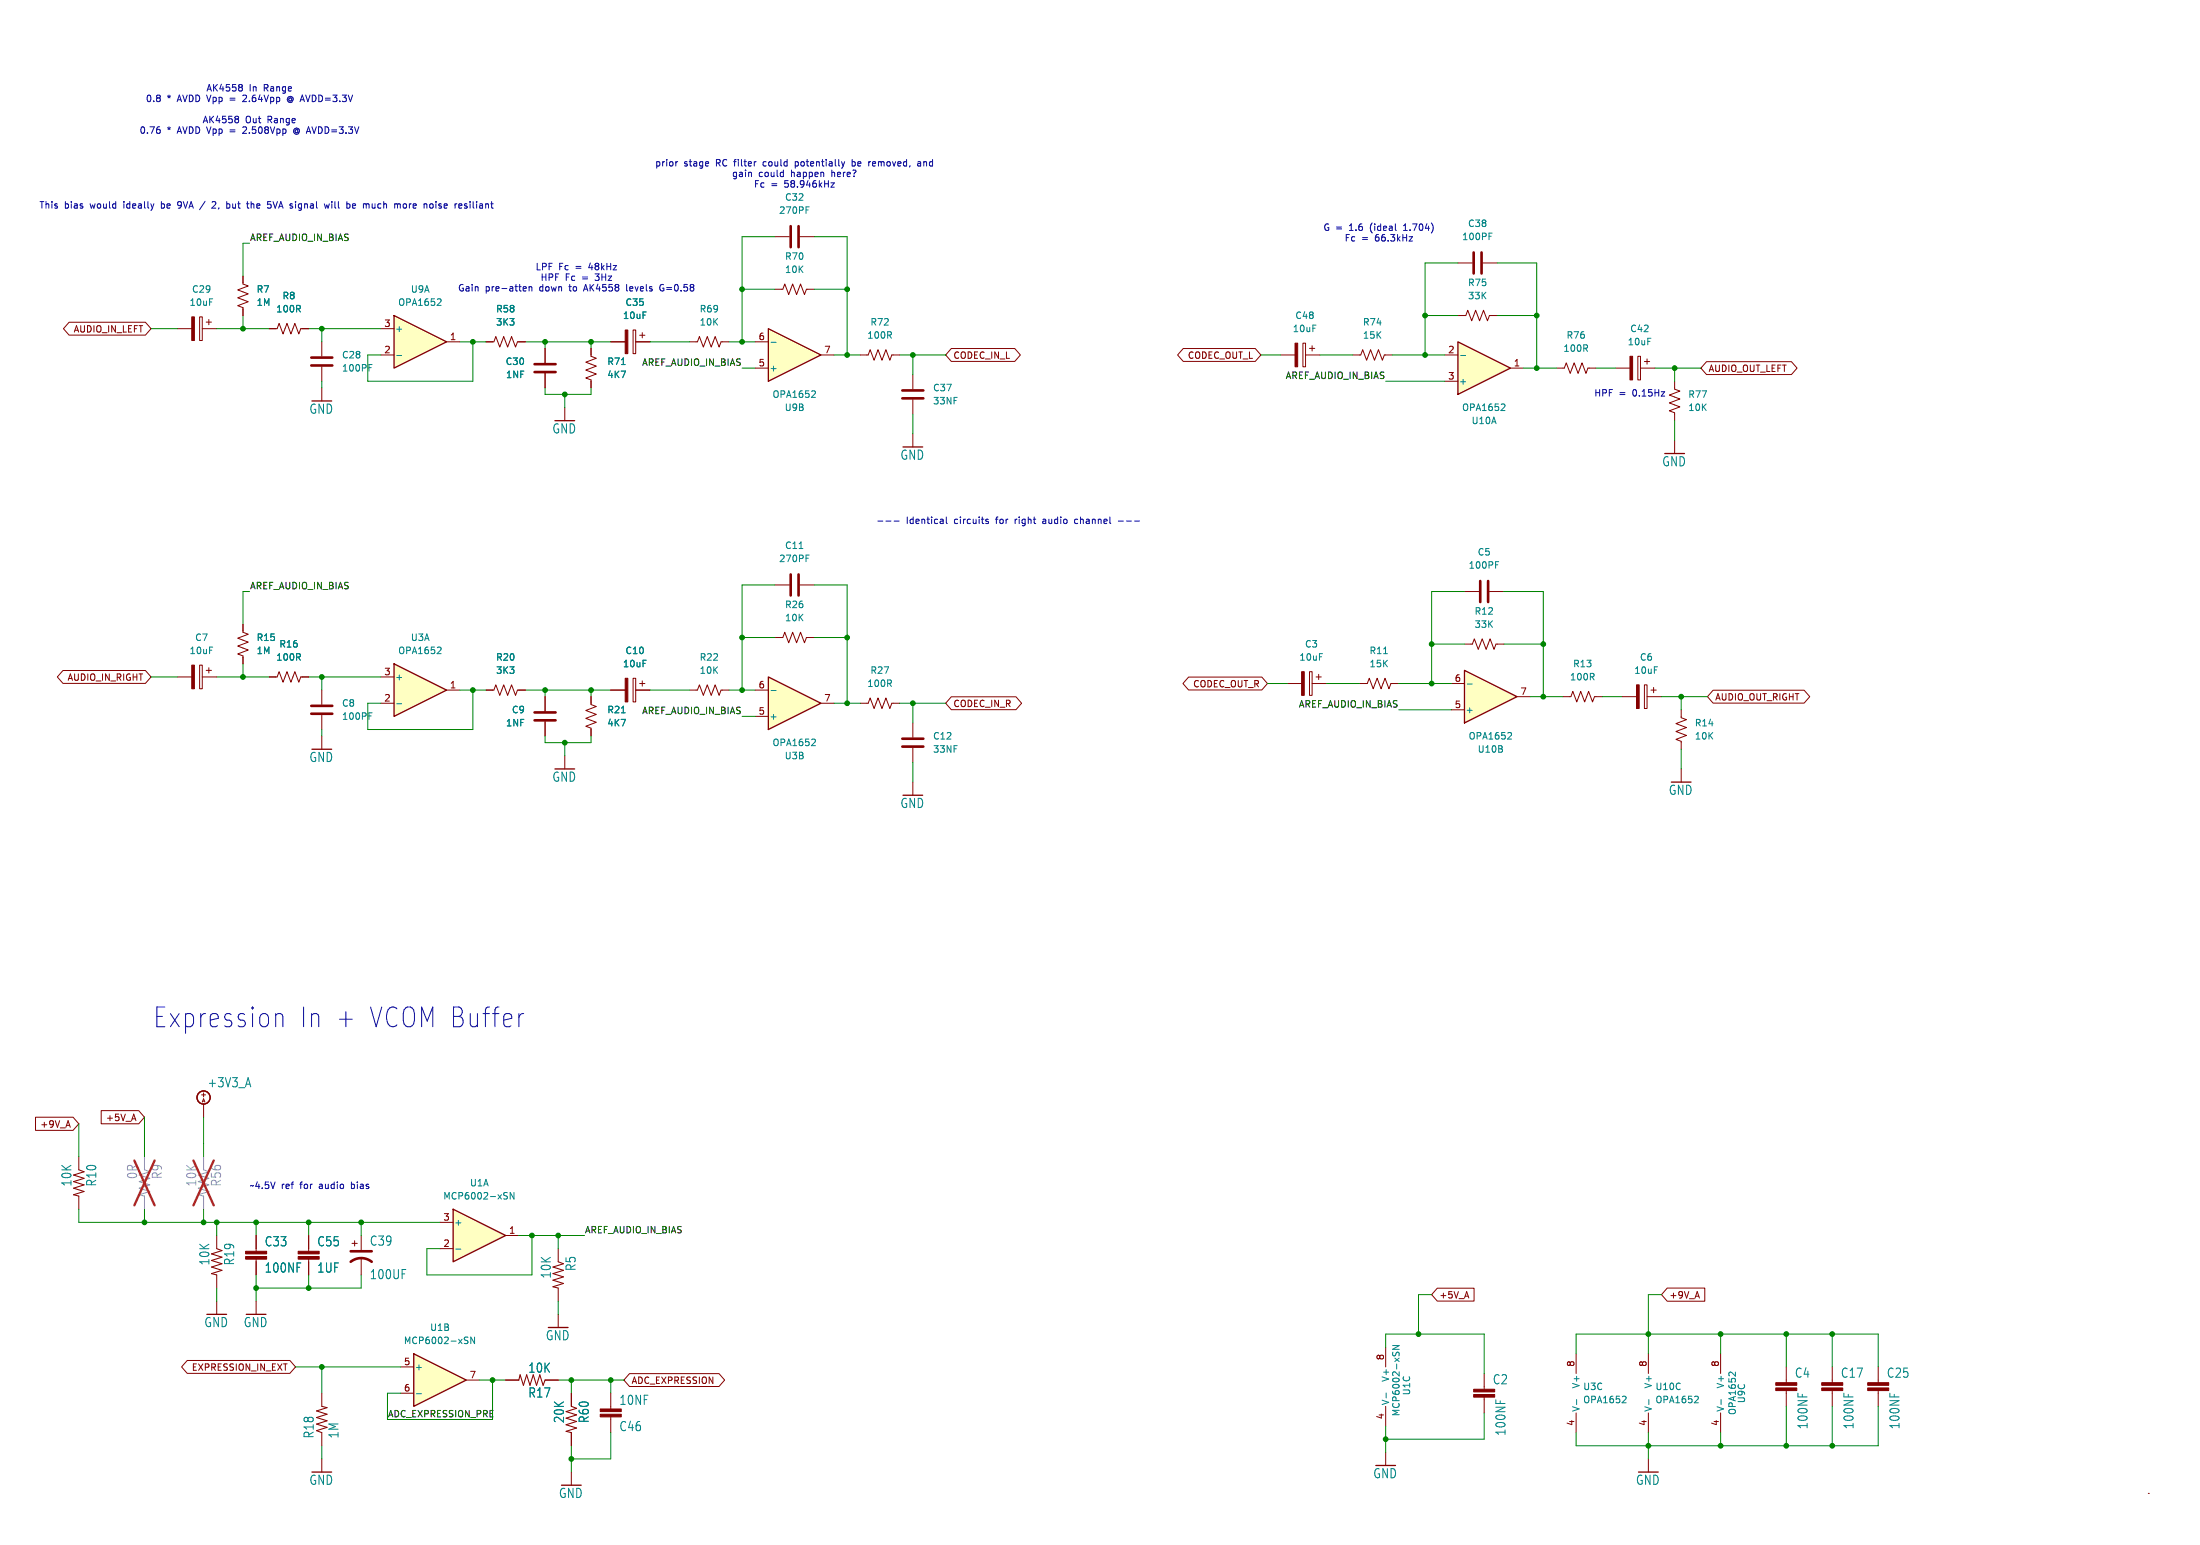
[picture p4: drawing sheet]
<svg xmlns="http://www.w3.org/2000/svg" width="425mm" height="299mm" viewBox="0 0 425 299" stroke-linecap="round" stroke-linejoin="round" font-family="sans-serif">
<path d="M0 0h425.4v298.6h-425.4z" fill="#fff" stroke="#fff" stroke-width=".19"/>
<path d="M283.2 124.5h1.5l.4-1 .8 2 .7-2 .8 2 .8-2 .7 2 .4-1h1.5M325.1 148.6v2.6M15.2 223.5v2.6M15.2 231.2v2.5M62.2 282v2.5M415.4 288.6h.1" fill="none" stroke="#840000" stroke-width=".19"/>
<path d="M15.2 226.1l1.1 .4-2.1 .6 2.1 .6-2.1 .7 2.1 .6-2.1 .6 2.1 .7-2.1 .6 1 .3" fill="none" stroke="#840000" stroke-width=".2"/>
<path d="M283.2 129.6l10.2 5-10.2 5.1z" fill="#ffffc2"/>
<path d="M283.2 129.6l10.2 5-10.2 5.1z" fill="none" stroke="#840000" stroke-width=".25"/>
<g fill="none" stroke="#840000" stroke-width=".19">
<path d="M47 53.4v1.5l1 .4-2 .7 2 .8-2 .8 2 .7-2 .8 1 .4v1.5M281.9 50.8h2.8M286.8 50.8h2.8M52.1 63.5h1.5l.4-1 .7 2 .8-2 .8 2 .7-2 .8 2 .4-1h1.5M62.2 66.1v2.8M62.2 70.9v2.8M62.2 75v2.5M281.9 61h1.6l.3-1 .8 2 .8-2 .7 2 .8-2 .8 2 .3-1h1.6M323.8 73.7v1.5l1.1 .4-2.1 .8 2.1 .7-2.1 .8 2.1 .7-2.1 .8 1 .4v1.5M323.8 85.1v2.6M47 120.7v1.5l1 .4-2 .7 2 .8-2 .8 2 .7-2 .8 1 .4v1.5M52.1 130.8h1.5l.4-1 .7 2.1 .8-2.1 .8 2.1 .7-2.1 .8 2.1 .4-1.1h1.5"/>
<path d="M280.7 137.2h2.5M280.7 132.1h2.5M293.4 134.6h2.5M302.3 134.6h1.5l.4-1 .7 2.1 .8-2.1 .8 2.1 .7-2.1 .8 2.1 .4-1.1h1.5M313.7 134.6h2.8M318 132.4h.5v4.5h-.5zM318.5 134.6h2.8M319.3 133.4h1M319.8 132.9v1M68.6 239.8v1M69.8 238.8v2.8M68.1 240.3h1"/>
<path d="M69.8 243.1v3.3M62.2 269.3v2.5M62.2 276.9v2.5M110.5 269.3v2.5M110.5 276.9v2.5M118.1 269.3v3M118.1 273.8v3.1"/>
</g>
<path d="M288 45.1h.6M71.4 70.5h.6M283.7 132.2h1M292.1 141.6l.2 .2v.3l-.8 .7h.8" fill="none" stroke="#008484" stroke-width=".19"/>
<path d="M285 48.8v4.1M286.5 48.8v4.1M60.2 69.1h4.1M60.2 70.6h4.1M67.8 243.9a3.3 3.3 0 0 1 4.1 0M67.8 241.8h4.1" fill="none" stroke="#840000" stroke-width=".51"/>
<g fill="#840000" stroke="#840000" stroke-width=".19">
<path d="M316.5 132.4h.5v4.5h-.5z"/>
<path d="M116.1 273.3h4v.5h-4z"/>
<path d="M116.1 272.3h4v.5h-4z"/>
</g>
<path d="M62.2 271.8l1 .3-2 .6 2 .6-2 .7 2 .6-2 .6 2 .7-2 .6 1 .4M110.5 271.8l1 .4-2 .6 2 .7-2 .6 2 .6-2 .7 2 .6-2 .6 1 .3" fill="none" stroke="#840000" stroke-width=".2"/>
<path d="M281.9 66.1l10.2 5-10.2 5.1z" fill="#ffffc2"/>
<g fill="none" stroke="#840000" stroke-width=".25">
<path d="M281.9 66.1l10.2 5-10.2 5.1z"/>
<circle cx="39.4" cy="212.1" r="1.27"/>
</g>
<g fill="none" stroke="#840000" stroke-width=".19">
<path d="M34.3 63.5h2.8M38.6 61.2h.5v4.6h-.5zM39.1 63.5h2.8M39.9 62.3h1M40.4 61.7v1.1M176.5 72.4v2.8M176.5 77.2v2.8M247.6 68.6h2.8M252 66.3h.5v4.6h-.5zM252.5 68.6h2.8M253.2 67.3h1.1M253.7 66.8v1"/>
<path d="M261.6 68.6h1.5l.4-1 .8 2 .7-2 .8 2 .8-2 .7 2 .4-1h1.5M279.4 73.7h2.5M279.4 68.6h2.5M292.1 71.1h2.5M301 71.1h1.5l.4-1 .8 2.1 .7-2.1 .8 2.1 .7-2.1 .8 2.1 .4-1.1h1.5M312.4 71.1h2.8M316.7 68.9h.5v4.5h-.5zM317.2 71.1h2.8M318 69.9h1M318.5 69.4v1M34.3 130.8h2.8M38.6 128.5h.5v4.6h-.5z"/>
<path d="M39.1 130.8h2.8M39.9 129.6h1M40.4 129.1v1M62.2 133.4v2.8M62.2 138.2v2.8M176.5 139.7v2.8M248.9 132.1h2.8M253.2 129.8h.5v4.6h-.5zM253.7 132.1h2.8M254.5 130.8h1M255 130.3v1M262.9 132.1h1.5l.4-1 .8 2 .7-2 .8 2 .7-2 .8 2 .4-1h1.5"/>
<path d="M62.2 142.3v2.5M109.2 146.1v2.5M176.5 144.6v2.7M39 211.6h.8M39.1 213l.3-.6 .2 .6M39.2 212.8h.3M39.4 211.2v.8M39.4 213.4v2.5M41.9 238.8v2.5M49.5 238.8v3M59.7 238.8v3M41.9 246.4v2.5"/>
<path d="M49.5 243.4v3M49.5 251.5v2.5M59.7 243.4v3M107.9 241.3v2.6M107.9 248.9v2.6M107.9 254v2.6M287 265.5v3M287 270v3.1M304.8 261.6v3.9M304.8 273.1v3.8M318.8 261.6v3.9M318.8 273.1v3.8"/>
<path d="M332.7 261.6v3.9M332.7 273.1v3.8M345.4 264.2v3M345.4 268.8v3M354.3 264.2v3M354.3 268.8v3M363.2 264.2v3M363.2 268.8v3M110.5 284.5v2.5M318.8 282v2.5"/>
</g>
<path d="M282.5 68.7h.9M290.8 78.1l.2 .2v.3l-.7 .7h.7M71.4 137.8h.6M267.6 126.3h.7M48 208.3l.5 1.8M304.9 270.5v1M314.2 269.8l.3 .3-.1 .3-.7 .7h.8M318.9 270.5v1M328.2 269.8l.2 .3v.3l-.7 .7h.7M332.8 270.5v1M335.6 265.2v.8l-.7-.8h-.3l-.3 .2" fill="none" stroke="#008484" stroke-width=".19"/>
<g fill="#840000" stroke="#840000" stroke-width=".19">
<path d="M37.1 61.2h.5v4.6h-.5z"/>
<path d="M315.2 68.9h.5v4.5h-.5z"/>
<path d="M37.1 128.5h.5v4.6h-.5z"/>
<path d="M250.4 66.3h.6v4.6h-.6z"/>
<path d="M47.5 241.8h4.1v.5h-4.1z"/>
<path d="M47.5 242.8h4.1v.6h-4.1z"/>
<path d="M361.2 267.2h4.1v.5h-4.1z"/>
<path d="M361.2 268.2h4.1v.6h-4.1z"/>
<path d="M352.3 267.2h4.1v.5h-4.1z"/>
<path d="M352.3 268.2h4.1v.6h-4.1z"/>
<path d="M285 268.5h4.1v.5h-4.1z"/>
<path d="M285 269.5h4.1v.5h-4.1z"/>
<path d="M343.4 267.2h4.1v.5h-4.1z"/>
<path d="M343.4 268.2h4.1v.6h-4.1z"/>
<path d="M251.7 129.8h.5v4.6h-.5z"/>
<path d="M57.7 241.8h4v.5h-4z"/>
<path d="M57.7 242.8h4v.6h-4z"/>
</g>
<path d="M41.9 241.3l1 .4-2 .6 2 .7-2 .6 2 .6-2 .7 2 .6-2 .7 1 .2M107.9 243.9l1.1 .3-2.1 .7 2.1 .6-2.1 .7 2.1 .6-2.1 .6 2.1 .7-2.1 .6 1 .2" fill="none" stroke="#840000" stroke-width=".2"/>
<path d="M174.5 77h4.1M174.5 75.5h4.1M60.2 136.4h4.1M60.2 137.9h4.1M174.5 144.3h4.1M174.5 142.8h4.1" fill="none" stroke="#840000" stroke-width=".51"/>
<path d="M27.9 226.1l1.1 .4-2.1 .6 2.1 .6-2.1 .7 2.1 .6-2.1 .6 2.1 .7-2.1 .6 1 .3M39.4 226.1l1 .4-2 .6 2 .6-2 .7 2 .6-2 .6 2 .7-2 .6 1 .3" fill="none" stroke="#a1a1a1" stroke-width=".2"/>
<path d="M27.9 223.5v2.6M27.9 231.2v2.5M39.4 223.5v2.6M39.4 231.2v2.5" fill="none" stroke="#a1a1a1" stroke-width=".19"/>
<path d="M26 224.3l3.9 8.7M29.9 224.3l-3.9 8.7M37.4 224.3l3.9 8.7M41.3 224.3l-3.9 8.7" fill="none" stroke="#ff2626" stroke-width=".46"/>
<path d="M87.6 233.7l10.2 5.1-10.2 5.1z" fill="#ffffc2"/>
<path d="M87.6 233.7l10.2 5.1-10.2 5.1z" fill="none" stroke="#840000" stroke-width=".25"/>
<g fill="none" stroke="#840000" stroke-width=".19">
<path d="M149.9 55.9h1.5l.4-1 .7 2 .8-2 .8 2 .7-2 .8 2 .4-1h1.5M283.2 114.3h2.8M288 114.3h2.8M133.3 133.4h1.6l.4-1 .7 2 .8-2 .7 2 .8-2 .8 2 .3-1h1.6M176.5 151.2v2.5M85.1 236.2h2.5M97.8 238.8h2.5M41.9 251.5v2.5M85.1 241.3h2.5M97.8 266.7h2.5M105.4 266.7h2.5M268 260.4v3.8"/>
<path d="M268 271.8v3.8M268 280.7v2.5"/>
</g>
<path d="M289.2 108.6h.6M97.6 230.5h.5M97.9 231.1l.2 .3-.2 .3M99.4 230.5v1.2l-.7-1.2v1.2M88.2 241.4h.9M268.1 269.2v1M269.3 260.1h1.3l-1.3 .7h1.3M269.4 261.3l-.1 .5M270 261.6l.2-.3 .4 .3" fill="none" stroke="#008484" stroke-width=".19"/>
<path d="M286.3 112.3v4.1M287.8 112.3v4.1" fill="none" stroke="#840000" stroke-width=".51"/>
<path d="M100.3 266.7l.3-1 .6 2 .7-2 .6 2 .6-2 .7 2 .6-2 .6 2 .4-1" fill="none" stroke="#840000" stroke-width=".2"/>
<path d="M148.6 130.8l10.1 5.1-10.1 5.1z" fill="#ffffc2"/>
<path d="M148.6 130.8l10.1 5.1-10.1 5.1z" fill="none" stroke="#840000" stroke-width=".25"/>
<path d="M146 138.5h2.6M146 133.4h2.6M158.7 135.9h2.6" fill="none" stroke="#840000" stroke-width=".19"/>
<path d="M149.1 133.5h1M157.4 142.8l.3 .3-.1 .3-.7 .7h.8" fill="none" stroke="#008484" stroke-width=".19"/>
<path d="M80 261.6l10.2 5.1-10.2 5.1z" fill="#ffffc2"/>
<path d="M80 261.6l10.2 5.1-10.2 5.1z" fill="none" stroke="#840000" stroke-width=".25"/>
<path d="M133.3 66.1h1.6l.4-1.1 .7 2.1 .8-2.1 .7 2.1 .8-2.1 .8 2.1 .3-1h1.6M166.4 68.6h1.5l.4-1 .7 2 .8-2 .8 2 .7-2 .8 2 .4-1h1.5M176.5 83.8v2.6M149.9 113.1h2.8M154.7 113.1h2.8M94 133.4h1.5l.4-1 .7 2 .8-2 .8 2 .7-2 .8 2 .4-1h1.5M149.9 123.2h1.5l.4-1 .7 2 .8-2 .8 2 .7-2 .8 2 .4-1h1.5M166.4 135.9h1.5l.4-1 .7 2 .8-2 .8 2 .7-2 .8 2 .4-1h1.5M77.5 264.2h2.5M77.5 269.3h2.5M90.2 266.7h2.5" fill="none" stroke="#840000" stroke-width=".19"/>
<path d="M154.5 106h.8M155.9 107.3h.6M90 258.4l.5 .1M90.3 259.1l.2 .2-.2 .4M91.8 258.4v1.3l-.8-1.3v1.3M80.5 269.4h1" fill="none" stroke="#008484" stroke-width=".19"/>
<path d="M152.9 111v4.1M154.4 111v4.1" fill="none" stroke="#840000" stroke-width=".51"/>
<path d="M76.2 128.3l10.2 5.1-10.2 5.1z" fill="#ffffc2"/>
<path d="M76.2 128.3l10.2 5.1-10.2 5.1z" fill="none" stroke="#840000" stroke-width=".25"/>
<path d="M94 66.1h1.5l.4-1.1 .7 2.1 .8-2.1 .8 2.1 .7-2.1 .8 2.1 .4-1h1.5M118.1 66.1h2.8M122.4 63.8h.5v4.6h-.5zM122.9 66.1h2.8M123.7 64.8h1M124.2 64.3v1M73.7 130.8h2.5M73.7 135.9h2.5M86.4 133.4h2.5M105.4 134.6v2.8M105.4 139.5v2.8" fill="none" stroke="#840000" stroke-width=".19"/>
<path d="M76.7 136h1M85.1 125.1l.2 .2-.1 .3-.7 .7h.8" fill="none" stroke="#008484" stroke-width=".19"/>
<path d="M103.4 137.7h4M103.4 139.2h4" fill="none" stroke="#840000" stroke-width=".51"/>
<path d="M120.9 63.8h.5v4.6h-.5z" fill="#840000" stroke="#840000" stroke-width=".19"/>
<path d="M148.6 63.5l10.1 5.1-10.1 5.1z" fill="#ffffc2"/>
<path d="M148.6 63.5l10.1 5.1-10.1 5.1z" fill="none" stroke="#840000" stroke-width=".25"/>
<g fill="none" stroke="#840000" stroke-width=".19">
<path d="M149.9 45.7h2.8M154.7 45.7h2.8M105.4 67.3v2.8M105.4 72.2v2.8M109.2 78.8v2.5M114.3 67.3v1.6l1 .3-2 .8 2 .8-2 .7 2 .8-2 .8 1 .3v1.6M146 71.1h2.6M146 66.1h2.6M158.7 68.6h2.6M114.3 134.6v1.6l1 .4-2 .7 2 .8-2 .7 2 .8-2 .8 1 .3v1.6M118.1 133.4h2.8M122.4 131.1h.5v4.6h-.5z"/>
<path d="M122.9 133.4h2.8M123.7 132.1h1M124.2 131.6v1M325.1 137.2v1.5l1 .4-2 .8 2 .7-2 .8 2 .7-2 .8 1 .4v1.5"/>
</g>
<path d="M155.9 40h.6M120.2 70.5h.7M149.1 66.2h1M157.4 75.5l.3 .3-.1 .3-.7 .7h.8M120.2 137.8h.7" fill="none" stroke="#008484" stroke-width=".19"/>
<path d="M120.9 131.1h.5v4.6h-.5z" fill="#840000" stroke="#840000" stroke-width=".19"/>
<path d="M152.9 43.7v4.1M154.4 43.7v4.1M103.4 70.4h4M103.4 71.9h4" fill="none" stroke="#840000" stroke-width=".51"/>
<path d="M76.2 61l10.2 5.1-10.2 5z" fill="#ffffc2"/>
<path d="M76.2 61l10.2 5.1-10.2 5z" fill="none" stroke="#840000" stroke-width=".25"/>
<g fill="none" stroke="#840000" stroke-width=".19">
<path d="M47 53.4v1.2M47 59.7v1.3M13.4 62.3h14.7l1.1 1.2-1.1 1.3h-14.7l-1.1-1.3zM52.1 63.5h1.2M58.4 63.5h1.3M73.7 63.5h2.5M73.7 68.6h2.5M86.4 66.1h2.5M94 66.1h1.2M100.3 66.1h1.3M105.4 67.3v2.8M105.4 72.2v2.8"/>
<path d="M114.3 67.3v1.3M114.3 73.7v1.3M118.1 66.1h2.8M122.9 66.1h2.8M184 67.4h12.2l1.1 1.2-1.1 1.2h-12.2l-1.1-1.2zM228.8 67.4h14l1 1.2-1 1.2h-14l-1.1-1.2zM330 69.9h16.4l1.1 1.2-1.1 1.3h-16.4l-1.1-1.3zM12.2 129.6h15.9l1.1 1.2-1.1 1.3h-15.9l-1.1-1.3zM47 120.7v1.2M47 127v1.3M52.1 130.8h1.2M58.4 130.8h1.3"/>
<path d="M94 133.4h1.2M100.3 133.4h1.3M105.4 134.6v2.8M105.4 139.5v2.8M114.3 134.6v1.3M118.1 133.4h2.8M122.9 133.4h2.8M184 134.7h12.5l1.1 1.2-1.1 1.3h-12.5l-1.1-1.3zM229.9 130.9h14.1l1.1 1.2-1.1 1.2h-14.1l-1.1-1.2zM331.3 133.4h17.6l1.1 1.2-1.1 1.3h-17.6l-1.1-1.3zM114.3 141v1.3M6.9 215.9h7.2l1.1 1.3-1.1 1.3h-7.2z"/>
<path d="M19.6 214.7h7.2l1.1 1.2-1.1 1.3h-7.2zM49.5 238.8v2.5M59.7 238.8v2.5M49.5 243.9v2.5M59.7 243.9v2.5M277.9 249h7.2v2.5h-7.2l-1-1.3zM322.4 248.9h7.3v2.6h-7.3l-1.1-1.3zM36.2 262.9h19.9l1 1.3-1 1.2h-19.9l-1.1-1.2zM97.8 266.7h2.5M105.4 266.7h2.5M110.5 269.3v2.5M110.5 276.9v2.5"/>
<path d="M121.7 265.5h17.3l1.1 1.2-1.1 1.3h-17.3l-1.1-1.3z"/>
</g>
<path d="M85.1 57.8l.2 .2-.1 .3-.7 .7h.8M76.7 68.7h1M120.2 70.5h.7M120.2 137.8h.7" fill="none" stroke="#008484" stroke-width=".19"/>
<g fill="none" stroke="#008400" stroke-width=".19">
<path d="M48.3 47h-1.3v6.4M143.5 55.9h6.4M149.9 45.7h-6.4v20.4M157.5 45.7h6.3v22.9M157.5 55.9h6.3M281.9 50.8h-6.3v17.8M289.6 50.8h7.6v20.3M29.2 63.5h5.1M41.9 63.5h10.2M47 61v2.5M59.7 63.5h14M62.2 63.5v2.6"/>
<path d="M62.2 73.7v1.3M88.9 66.1h5.1M91.4 66.1v7.6h-20.3v-5.1h2.6M101.6 66.1h16.5M105.4 75v1.2h8.9v-1.2M105.4 66.1v1.2M109.2 76.2v2.6M114.3 66.1v1.2M125.7 66.1h7.6M141 66.1h5M143.5 71.1h2.5M161.3 68.6h5.1"/>
<path d="M174 68.6h8.9M176.5 68.6v3.8M243.8 68.6h3.8M255.3 68.6h6.3M268 73.7h11.4M269.2 68.6h10.2M275.6 61h6.3M289.6 61h7.6M294.6 71.1h6.4M308.6 71.1h3.8M320 71.1h8.9M323.8 71.1v2.6"/>
<path d="M176.5 80v3.8M323.8 81.3v3.8M48.3 114.3h-1.3v6.4M149.9 113.1h-6.4v20.3M157.5 113.1h6.3v22.8M283.2 114.3h-6.3v17.8M290.8 114.3h7.6v20.3M29.2 130.8h5.1M41.9 130.8h10.2M47 128.3v2.5M59.7 130.8h14M62.2 130.8v2.6"/>
<path d="M88.9 133.4h5.1M91.4 133.4v7.6h-20.3v-5.1h2.6M101.6 133.4h16.5M105.4 133.4v1.2M114.3 133.4v1.2M125.7 133.4h7.6M141 133.4h5M143.5 123.2h6.4M143.5 138.5h2.5M157.5 123.2h6.3M161.3 135.9h5.1M174 135.9h8.9"/>
<path d="M176.5 135.9v3.8M245.1 132.1h3.8M256.5 132.1h6.4M270.5 137.2h10.2M270.5 132.1h10.2M276.9 124.5h6.3M290.8 124.5h7.6M295.9 134.6h6.4M309.9 134.6h3.8M321.3 134.6h8.9M325.1 134.6v2.6M62.2 141v1.3"/>
<path d="M105.4 142.3v1.2h8.9v-1.2M109.2 143.5v2.6M176.5 147.3v3.9M325.1 144.8v3.8M15.2 217.2v6.3M27.9 215.9v7.6M39.4 215.9v7.6M15.2 233.7v2.5h69.9M27.9 233.7v2.5M39.4 233.7v2.5M41.9 236.2v2.6M49.5 236.2v2.6"/>
<path d="M59.7 236.2v2.6M69.8 236.2v2.6M100.3 238.8h12.7M102.9 238.8v7.6h-20.4v-5.1h2.6M107.9 238.8v2.5M41.9 248.9v2.6M49.5 246.4v5.1M59.7 246.4v2.5M69.8 246.4v2.5h-20.3M107.9 251.5v2.5M276.9 250.2h-2.6v7.6M321.3 250.2h-2.5v11.4"/>
<path d="M332.7 257.8v3.8M345.4 257.8v6.4M354.3 257.8v6.4M57.1 264.2h20.4M62.2 264.2v5.1M62.2 279.4v2.6M92.7 266.7h5.1M95.2 266.7v7.6h-20.3v-5h2.6M107.9 266.7h12.7M110.5 266.7v2.6M110.5 279.4v5.1M118.1 266.7v2.6"/>
<path d="M118.1 276.9v5.1h-7.6M268 260.4v-2.6h19v7.7M268 275.6v5.1M287 273.1v5.1h-19M304.8 261.6v-3.8h58.4v6.4M318.8 276.9v5.1M332.7 276.9v2.5M345.4 271.8v7.6M354.3 271.8v7.6M363.2 271.8v7.6h-58.4v-2.5"/>
</g>
<g fill="none" stroke="#0000c2" stroke-width=".19">
<path d="M46.6 16.3l.3 .3-.3 .3 .3 .2v.3l-.3 .2M47.1 18.4l-.1 .1M47.6 18.9l-.7 .7h.8M55.7 18.8a.61 .61 0 0 0-.1 .7 .61 .61 0 0 0 .6 .3M56.1 18.9l-.3 .3 .3 .3M30.9 25.1l.1 .1-.1 .5M34.6 39l-.2 .2v.3l.2 .2M41.6 39h-.4l-.2 .1M41.7 39.5l-.8 .7h.8M44 39.4h.3l.2 .2-.1 .5-.4 .1M45.9 22.5l.2 .2-.2 .3 .2 .3v.2l-.2 .2M47.6 25.1l-.7 .7h.8"/>
<path d="M47.7 39.4h.4M48.6 39v1.2M48.7 39.4l-.1 .1M51.8 39h.6M52.2 39.4l.2 .3v.3l-.2 .2M52.8 39l.4 1.2M56.9 24.9a.61 .61 0 0 0-.1 .7 .61 .61 0 0 0 .6 .4M57.3 25.1l-.2 .2 .2 .4M63.7 39.4l-.3 .8-.2-.6-.2 .6M64.2 39v.1M64.2 39.4v.8M68.2 39.8l.6-.1-.1-.3h-.4l-.1 .2v.6h.5"/>
<path d="M72 39.4v.7l.3 .1M78.5 39.4h-.3l-.2 .2v.5l.2 .1h.3M83.5 39.4l.3 .2v.4l-.3 .2M84.3 39v.1M84.3 39.4v.8M90.3 39.4h-.3l-.2 .2 .1 .1 .4 .2v.3h-.5M131.1 31.2l-.4 .2M145.3 33.4v.7M146.1 31.2h.1M151.4 33.3l.1 .1M151.5 32.9v1.2M151.5 34.1h-.1"/>
<path d="M153.8 31.2v1.3M153.8 32l.1 .1M153.9 31.2l-.1 .1M160.7 35.3h.7l-.7 .9h.7M162.7 31.2l.3 .9M163 32.1l-.1 .3M163.3 31.2l-.3 .9M164.8 30.8v1.3M164.8 32l.4 .1M165.2 31.2l-.4 .1M168.4 31.2l-.3 .1M177.5 31.3h.5v.8"/>
<path d="M178 31.5l-.4 .1-.2 .2 .2 .3 .4-.1M34.5 40.2h.2M48 40.2h.1M101.3 55.4l.4 .1 .1 .2-.6 .1M101.7 56.2h-.4M102.3 55.5l.2-.1 .3 .1 .1 .7M102.3 55.4v.8M121.2 55v1.1l.2 .1M128 55a.68 .68 0 0 0-.4 .6 .68 .68 0 0 0 .4 .6M271.4 44.5h.7M271.5 43.6h-.1M273.2 45.7l-.7 .9h.7"/>
<path d="M183 99.9v1.1l.2 .2M169.8 100.7h.9M171.3 100.7h1M172.9 100.7h1M182.2 100.3l.2 .2v.7M182.4 101.1l-.1 .1M182.4 100.6l-.1 .1M190.7 100.7l.4 .1 .1 .2-.2 .2-.4-.1M190.7 100.4h.4M201.8 100.3l-.1 .1M201.8 100.7l-.2 .2 .2 .3M208.3 100.3l-.4 .1-.1 .2 .1 .5 .4 .1"/>
<path d="M216.3 100.7h.9M217.8 100.7h1M219.4 100.7h1M53.3 196.3a.8 .8 0 0 1 1.2-.2l.2 .3v2M100.3 195.9v2.5M101.3 195.9a.85 .85 0 0 0-1 .7"/>
</g>
<g fill="#008400" stroke="#008400" stroke-width=".19">
<circle cx="91.4" cy="66.1" r=".46"/>
<circle cx="47" cy="63.5" r=".46"/>
<circle cx="62.2" cy="63.5" r=".46"/>
<circle cx="62.2" cy="130.8" r=".46"/>
<circle cx="91.4" cy="133.4" r=".46"/>
<circle cx="69.8" cy="236.2" r=".46"/>
<circle cx="102.9" cy="238.8" r=".46"/>
<circle cx="41.9" cy="236.2" r=".46"/>
<circle cx="109.2" cy="143.5" r=".46"/>
<circle cx="105.4" cy="133.4" r=".46"/>
<circle cx="47" cy="130.8" r=".46"/>
<circle cx="27.9" cy="236.2" r=".46"/>
<circle cx="39.4" cy="236.2" r=".46"/>
<circle cx="163.8" cy="55.9" r=".46"/>
<circle cx="143.5" cy="55.9" r=".46"/>
<circle cx="143.5" cy="66.1" r=".46"/>
<circle cx="176.5" cy="68.6" r=".46"/>
<circle cx="163.8" cy="68.6" r=".46"/>
<circle cx="62.2" cy="264.2" r=".46"/>
<circle cx="59.7" cy="248.9" r=".46"/>
<circle cx="59.7" cy="236.2" r=".46"/>
<circle cx="49.5" cy="236.2" r=".46"/>
<circle cx="49.5" cy="248.9" r=".46"/>
<circle cx="109.2" cy="76.2" r=".46"/>
<circle cx="114.3" cy="66.1" r=".46"/>
<circle cx="114.3" cy="133.4" r=".46"/>
<circle cx="105.4" cy="66.1" r=".46"/>
<circle cx="163.8" cy="123.2" r=".46"/>
<circle cx="163.8" cy="135.9" r=".46"/>
<circle cx="143.5" cy="123.2" r=".46"/>
<circle cx="143.5" cy="133.4" r=".46"/>
<circle cx="110.5" cy="266.7" r=".46"/>
<circle cx="95.2" cy="266.7" r=".46"/>
<circle cx="118.1" cy="266.7" r=".46"/>
<circle cx="107.9" cy="238.8" r=".46"/>
<circle cx="268" cy="278.2" r=".46"/>
<circle cx="110.5" cy="282" r=".46"/>
<circle cx="274.3" cy="257.8" r=".46"/>
<circle cx="176.5" cy="135.9" r=".46"/>
<circle cx="276.9" cy="124.5" r=".46"/>
<circle cx="276.9" cy="132.1" r=".46"/>
<circle cx="275.6" cy="68.6" r=".46"/>
<circle cx="354.3" cy="279.4" r=".46"/>
<circle cx="332.7" cy="279.4" r=".46"/>
<circle cx="345.4" cy="279.4" r=".46"/>
<circle cx="318.8" cy="257.8" r=".46"/>
<circle cx="345.4" cy="257.8" r=".46"/>
<circle cx="354.3" cy="257.8" r=".46"/>
<circle cx="318.8" cy="279.4" r=".46"/>
<circle cx="332.7" cy="257.8" r=".46"/>
<circle cx="275.6" cy="61" r=".46"/>
<circle cx="297.2" cy="71.1" r=".46"/>
<circle cx="297.2" cy="61" r=".46"/>
<circle cx="323.8" cy="71.1" r=".46"/>
<circle cx="298.4" cy="134.6" r=".46"/>
<circle cx="298.4" cy="124.5" r=".46"/>
<circle cx="325.1" cy="134.6" r=".46"/>
</g>
<g font-size="5.3" fill="#0000c2">
<text x="29.5" y="198.9">Expression</text>
<text x="57.6" y="198.9">In + VCOM Buffer</text>
</g>
<g font-size="2.5" fill="#008484">
<text x="59.7" y="80.2">GND</text>
<text x="106.7" y="84">GND</text>
<text x="174" y="89.1">GND</text>
<text x="321.4" y="90.3">GND</text>
<text x="59.7" y="147.5">GND</text>
<text x="106.7" y="151.3">GND</text>
<text x="322.6" y="153.8">GND</text>
<text x="174" y="156.4">GND</text>
<text x="40.1" y="210.4">+3V3_A</text>
<text x="14" y="229.4" transform="rotate(-90 14 229.4)">10K</text>
<text x="18.8" y="229.4" transform="rotate(-90 18.8 229.4)">R10</text>
<text x="40.7" y="244.7" transform="rotate(-90 40.7 244.7)">10K</text>
<text x="45.5" y="244.7" transform="rotate(-90 45.5 244.7)">R19</text>
<text x="51.1" y="241.1">C33</text>
<text x="61.3" y="241.1">C55</text>
<text x="71.4" y="241">C39</text>
<text x="111.5" y="245.8" transform="rotate(-90 111.5 245.8)">R5</text>
<text x="51.1" y="246.2">100NF</text>
<text x="61.3" y="246.2">1UF</text>
<text x="71.4" y="247.4">100UF</text>
<text x="106.7" y="247.2" transform="rotate(-90 106.7 247.2)">10K</text>
<text x="39.4" y="256.7">GND</text>
<text x="47" y="256.7">GND</text>
<text x="105.5" y="259.2">GND</text>
<text x="102.1" y="265.5">10K</text>
<text x="288.6" y="267.8">C2</text>
<text x="347" y="266.5">C4</text>
<text x="355.9" y="266.5">C17</text>
<text x="364.8" y="266.5">C25</text>
<text x="102.1" y="270.3">R17</text>
<text x="109.3" y="275.1" transform="rotate(-90 109.3 275.1)">20K</text>
<text x="114.1" y="275.1" transform="rotate(-90 114.1 275.1)">R60</text>
<text x="119.7" y="271.7">10NF</text>
<text x="60.9" y="278.1" transform="rotate(-90 60.9 278.1)">R18</text>
<text x="65.7" y="278.1" transform="rotate(-90 65.7 278.1)">1M</text>
<text x="119.7" y="276.8">C46</text>
<text x="291.4" y="277.6" transform="rotate(-90 291.4 277.6)">100NF</text>
<text x="349.8" y="276.3" transform="rotate(-90 349.8 276.3)">100NF</text>
<text x="358.7" y="276.3" transform="rotate(-90 358.7 276.3)">100NF</text>
<text x="367.6" y="276.3" transform="rotate(-90 367.6 276.3)">100NF</text>
<text x="59.7" y="287.2">GND</text>
<text x="265.5" y="285.9">GND</text>
<text x="316.3" y="287.2">GND</text>
<text x="108" y="289.7">GND</text>
</g>
<g font-size="2.5" fill="#a1a1a1">
<text x="26.7" y="228" transform="rotate(-90 26.7 228)">0R</text>
<text x="31.5" y="228" transform="rotate(-90 31.5 228)">R9</text>
<text x="38.2" y="229.4" transform="rotate(-90 38.2 229.4)">10K</text>
<text x="43" y="229.4" transform="rotate(-90 43 229.4)">R56</text>
</g>
<g font-size="1.8" fill="#0000c2">
<text x="39.8" y="17.9">AK4558</text>
<text x="48.2" y="17.9">In</text>
<text x="51.1" y="17.9">Range</text>
<text x="28.1" y="19.9">0.8</text>
<text x="32.3" y="19.9">*</text>
<text x="34.4" y="19.9">AVDD Vpp</text>
<text x="44.9" y="19.9">=</text>
<text x="47.6" y="19.9">2.64Vpp</text>
<text x="56.4" y="19.9">@ AVDD=3.3V</text>
<text x="26.9" y="26.1">0.76</text>
<text x="32.3" y="26.1">*</text>
<text x="34.4" y="26.1">AVDD Vpp</text>
<text x="39.1" y="24">AK4558</text>
<text x="44.9" y="26.1">=</text>
<text x="47.5" y="24">Out</text>
<text x="47.6" y="26.1">2.508Vpp</text>
<text x="51.8" y="24">Range</text>
<text x="57.6" y="26.1">@ AVDD=3.3V</text>
<text x="126.6" y="32.4">prior</text>
<text x="132.2" y="32.4">stage</text>
<text x="138.6" y="32.4">RC filter</text>
<text x="141.5" y="34.4">gain</text>
<text x="146.7" y="34.4">could</text>
<text x="148" y="32.4">could</text>
<text x="153.1" y="34.4">happen</text>
<text x="154.4" y="32.4">potentially</text>
<text x="161.1" y="34.4">here?</text>
<text x="165.6" y="32.4">be</text>
<text x="169" y="32.4">removed,</text>
<text x="178.7" y="32.4">and</text>
<text x="7.5" y="40.5">This</text>
<text x="12.4" y="40.5">bias</text>
<text x="17.5" y="40.5">would</text>
<text x="24.2" y="40.5">ideally</text>
<text x="31.6" y="40.5">be</text>
<text x="35" y="40.5">9VA /</text>
<text x="42.1" y="40.5">2,</text>
<text x="45.1" y="40.5">but</text>
<text x="49.3" y="40.5">the</text>
<text x="53.4" y="40.5">5VA signal</text>
<text x="64.9" y="40.5">will</text>
<text x="69.3" y="40.5">be</text>
<text x="72.7" y="40.5">much</text>
<text x="79" y="40.5">more</text>
<text x="84.9" y="40.5">noise</text>
<text x="91" y="40.5">resiliant</text>
<text x="145.7" y="36.5">Fc</text>
<text x="149.1" y="36.5">=</text>
<text x="151.8" y="36.5">58.946kHz</text>
<text x="255.8" y="44.8">G =</text>
<text x="259.9" y="46.9">Fc</text>
<text x="261" y="44.8">1.6</text>
<text x="263.3" y="46.9">=</text>
<text x="265.2" y="44.8">(ideal</text>
<text x="266" y="46.9">66.3kHz</text>
<text x="271.9" y="44.8">1.704)</text>
<text x="103.5" y="52.4">LPF</text>
<text x="108" y="52.4">Fc</text>
<text x="111.4" y="52.4">=</text>
<text x="114.1" y="52.4">48kHz</text>
<text x="88.5" y="56.5">Gain</text>
<text x="93.8" y="56.5">pre-atten</text>
<text x="104.4" y="56.5">down</text>
<text x="104.4" y="54.5">HPF</text>
<text x="109.3" y="54.5">Fc</text>
<text x="110.4" y="56.5">to</text>
<text x="112.7" y="54.5">=</text>
<text x="113.4" y="56.5">AK4558</text>
<text x="115.4" y="54.5">3Hz</text>
<text x="121.8" y="56.5">levels</text>
<text x="128.5" y="56.5">G=0.58</text>
<text x="308.2" y="76.8">HPF</text>
<text x="313.1" y="76.8">=</text>
<text x="315.8" y="76.8">0.15Hz</text>
<text x="175.2" y="101.5">Identical</text>
<text x="184.6" y="101.5">circuits</text>
<text x="192.9" y="101.5">for</text>
<text x="196.7" y="101.5">right</text>
<text x="202.3" y="101.5">audio</text>
<text x="208.7" y="101.5">channel</text>
<text x="48.2" y="230">~4.5V</text>
<text x="54.4" y="230">ref</text>
<text x="58.2" y="230">for</text>
<text x="62" y="230">audio</text>
<text x="68.4" y="230">bias</text>
</g>
<g font-size="1.8" fill="#008484">
<text x="150.6" y="41.5">270PF</text>
<text x="151.7" y="39">C32</text>
<text x="282.7" y="46.6">100PF</text>
<text x="283.8" y="44.1">C38</text>
<text x="151.7" y="50.4">R70</text>
<text x="151.7" y="53">10K</text>
<text x="36.6" y="59.3">10uF</text>
<text x="37" y="56.8">C29</text>
<text x="49.5" y="56.8">R7</text>
<text x="49.5" y="59.3">1M</text>
<text x="54.5" y="58">R8</text>
<text x="76.9" y="59.3">OPA1652</text>
<text x="79.4" y="56.8">U9A</text>
<text x="120.9" y="59.3">C35</text>
<text x="283.8" y="55.5">R75</text>
<text x="283.8" y="58">33K</text>
<text x="53.3" y="60.6">100R</text>
<text x="76.3" y="64.4">+</text>
<text x="95.8" y="60.6">R58</text>
<text x="95.8" y="63.1">3K3</text>
<text x="120.4" y="61.8">10uF</text>
<text x="135.2" y="60.6">R69</text>
<text x="135.2" y="63.1">10K</text>
<text x="167.6" y="65.7">100R</text>
<text x="168.2" y="63.1">R72</text>
<text x="249.9" y="64.4">10uF</text>
<text x="250.4" y="61.8">C48</text>
<text x="263.5" y="63.1">R74</text>
<text x="263.5" y="65.7">15K</text>
<text x="302.9" y="65.7">R76</text>
<text x="315.2" y="64.4">C42</text>
<text x="66" y="69.5">C28</text>
<text x="97.7" y="70.7">C30</text>
<text x="117.4" y="70.7">R71</text>
<text x="302.2" y="68.2">100R</text>
<text x="314.7" y="66.9">10uF</text>
<text x="66" y="72">100PF</text>
<text x="97.8" y="73.3">1NF</text>
<text x="117.4" y="73.3">4K7</text>
<text x="148.7" y="72">+</text>
<text x="149.3" y="77.1">OPA1652</text>
<text x="180.3" y="75.8">C37</text>
<text x="282.1" y="74.5">+</text>
<text x="326.4" y="77.1">R77</text>
<text x="151.7" y="79.6">U9B</text>
<text x="180.3" y="78.4">33NF</text>
<text x="282.7" y="79.6">OPA1652</text>
<text x="284.5" y="82.2">U10A</text>
<text x="326.4" y="79.6">10K</text>
<text x="151.7" y="106.3">C11</text>
<text x="285.7" y="107.6">C5</text>
<text x="150.6" y="108.8">270PF</text>
<text x="283.9" y="110.1">100PF</text>
<text x="151.7" y="117.7">R26</text>
<text x="285.1" y="119">R12</text>
<text x="37.6" y="124.1">C7</text>
<text x="49.5" y="124.1">R15</text>
<text x="53.9" y="125.3">R16</text>
<text x="79.4" y="124.1">U3A</text>
<text x="151.7" y="120.3">10K</text>
<text x="252.3" y="125.3">C3</text>
<text x="285.1" y="121.5">33K</text>
<text x="36.6" y="126.6">10uF</text>
<text x="49.5" y="126.6">1M</text>
<text x="53.3" y="127.9">100R</text>
<text x="76.3" y="131.7">+</text>
<text x="76.9" y="126.6">OPA1652</text>
<text x="95.8" y="127.9">R20</text>
<text x="95.8" y="130.4">3K3</text>
<text x="120.4" y="129.2">10uF</text>
<text x="120.9" y="126.6">C10</text>
<text x="135.2" y="127.9">R22</text>
<text x="135.2" y="130.4">10K</text>
<text x="168.2" y="130.4">R27</text>
<text x="251.2" y="127.9">10uF</text>
<text x="264.8" y="126.6">R11</text>
<text x="264.8" y="129.2">15K</text>
<text x="303.5" y="131.7">100R</text>
<text x="304.1" y="129.2">R13</text>
<text x="316" y="130.4">10uF</text>
<text x="317" y="127.9">C6</text>
<text x="66" y="136.8">C8</text>
<text x="167.6" y="133">100R</text>
<text x="66" y="139.3">100PF</text>
<text x="97.8" y="140.6">1NF</text>
<text x="98.9" y="138">C9</text>
<text x="117.4" y="138">R21</text>
<text x="117.4" y="140.6">4K7</text>
<text x="148.7" y="139.3">+</text>
<text x="180.3" y="143.1">C12</text>
<text x="283.3" y="138">+</text>
<text x="283.9" y="143.1">OPA1652</text>
<text x="327.7" y="140.6">R14</text>
<text x="327.7" y="143.1">10K</text>
<text x="149.3" y="144.4">OPA1652</text>
<text x="151.7" y="146.9">U3B</text>
<text x="180.3" y="145.7">33NF</text>
<text x="285.7" y="145.7">U10B</text>
<text x="85.6" y="232">MCP6002-xSN</text>
<text x="90.8" y="229.5">U1A</text>
<text x="87.8" y="237.1">+</text>
<text x="83.1" y="257.4">U1B</text>
<text x="78" y="260">MCP6002-xSN</text>
<text x="80.1" y="265">+</text>
<text x="268.8" y="267.2" transform="rotate(-90 268.8 267.2)">V+</text>
<text x="272.9" y="269.8" transform="rotate(-90 272.9 269.8)">U1C</text>
<text x="305.7" y="268.4" transform="rotate(-90 305.7 268.4)">V+</text>
<text x="306.1" y="268.9">U3C</text>
<text x="319.6" y="268.4" transform="rotate(-90 319.6 268.4)">V+</text>
<text x="320" y="268.9">U10C</text>
<text x="333.6" y="268.4" transform="rotate(-90 333.6 268.4)">V+</text>
<text x="268.8" y="271.7" transform="rotate(-90 268.8 271.7)">V-</text>
<text x="270.9" y="273.8" transform="rotate(-90 270.9 273.8)">MCP6002-xSN</text>
<text x="305.7" y="272.9" transform="rotate(-90 305.7 272.9)">V-</text>
<text x="306.1" y="271.4">OPA1652</text>
<text x="319.6" y="272.9" transform="rotate(-90 319.6 272.9)">V-</text>
<text x="320" y="271.4">OPA1652</text>
<text x="333.6" y="272.9" transform="rotate(-90 333.6 272.9)">V-</text>
<text x="335.9" y="273.6" transform="rotate(-90 335.9 273.6)">OPA1652</text>
<text x="337.7" y="271.3" transform="rotate(-90 337.7 271.3)">U9C</text>
</g>
<g font-size="1.8">
<text x="48.3" y="46.7">AREF_AUDIO_IN_BIAS</text>
<text x="124.1" y="70.8">AREF_AUDIO_IN_BIAS</text>
<text x="248.5" y="73.3">AREF_AUDIO_IN_BIAS</text>
<text x="48.3" y="114">AREF_AUDIO_IN_BIAS</text>
<text x="251.1" y="136.8">AREF_AUDIO_IN_BIAS</text>
<text x="124.1" y="138.1">AREF_AUDIO_IN_BIAS</text>
</g>
<g font-size="1.8" fill="#840000">
<text x="74.2" y="63.3">3</text>
<text x="86.9" y="65.8">1</text>
<text x="146.6" y="65.8">6</text>
<text x="74.2" y="68.4">2</text>
<text x="146.6" y="70.9">5</text>
<text x="159.3" y="68.4">7</text>
<text x="280" y="68.4">2</text>
<text x="292.7" y="70.9">1</text>
<text x="280" y="73.4">3</text>
<text x="74.2" y="130.6">3</text>
<text x="281.2" y="131.9">6</text>
<text x="74.2" y="135.7">2</text>
<text x="86.9" y="133.1">1</text>
<text x="146.6" y="133.1">6</text>
<text x="159.3" y="135.7">7</text>
<text x="281.2" y="136.9">5</text>
<text x="293.9" y="134.4">7</text>
<text x="146.6" y="138.2">5</text>
<text x="7.7" y="218.1">+9V_A</text>
<text x="20.4" y="216.9">+5V_A</text>
<text x="85.7" y="236">3</text>
<text x="98.4" y="238.5">1</text>
<text x="85.7" y="241.1">2</text>
<text x="322.7" y="251.2">+9V_A</text>
<text x="78" y="263.9">5</text>
<text x="267.7" y="263" transform="rotate(-90 267.7 263)">8</text>
<text x="78" y="269">6</text>
<text x="90.7" y="266.5">7</text>
<text x="304.5" y="264.3" transform="rotate(-90 304.5 264.3)">8</text>
<text x="318.5" y="264.3" transform="rotate(-90 318.5 264.3)">8</text>
<text x="332.5" y="264.3" transform="rotate(-90 332.5 264.3)">8</text>
<text x="267.7" y="274.4" transform="rotate(-90 267.7 274.4)">4</text>
<text x="304.5" y="275.7" transform="rotate(-90 304.5 275.7)">4</text>
<text x="318.5" y="275.7" transform="rotate(-90 318.5 275.7)">4</text>
<text x="332.5" y="275.7" transform="rotate(-90 332.5 275.7)">4</text>
</g>
<g font-size="1.7" fill="#840000">
<text x="14.1" y="64.5">AUDIO_IN_LEFT</text>
<text x="184.3" y="69.5">CODEC_IN_L</text>
<text x="229.6" y="69.5">CODEC_OUT_L</text>
<text x="330.3" y="72.1">AUDIO_OUT_LEFT</text>
<text x="13" y="131.8">AUDIO_IN_RIGHT</text>
<text x="184.3" y="136.9">CODEC_IN_R</text>
<text x="230.6" y="133">CODEC_OUT_R</text>
<text x="331.6" y="135.6">AUDIO_OUT_RIGHT</text>
<text x="278.3" y="251.2">+5V_A</text>
<text x="37" y="265.1">EXPRESSION_IN_EXT</text>
<text x="122.1" y="267.7">ADC_EXPRESSION</text>
</g>
<g font-size="1.7">
<text x="113" y="238.4">AREF_AUDIO_IN_BIAS</text>
<text x="74.9" y="274">ADC_EXPRESSION_PRE</text>
</g>
</svg>
